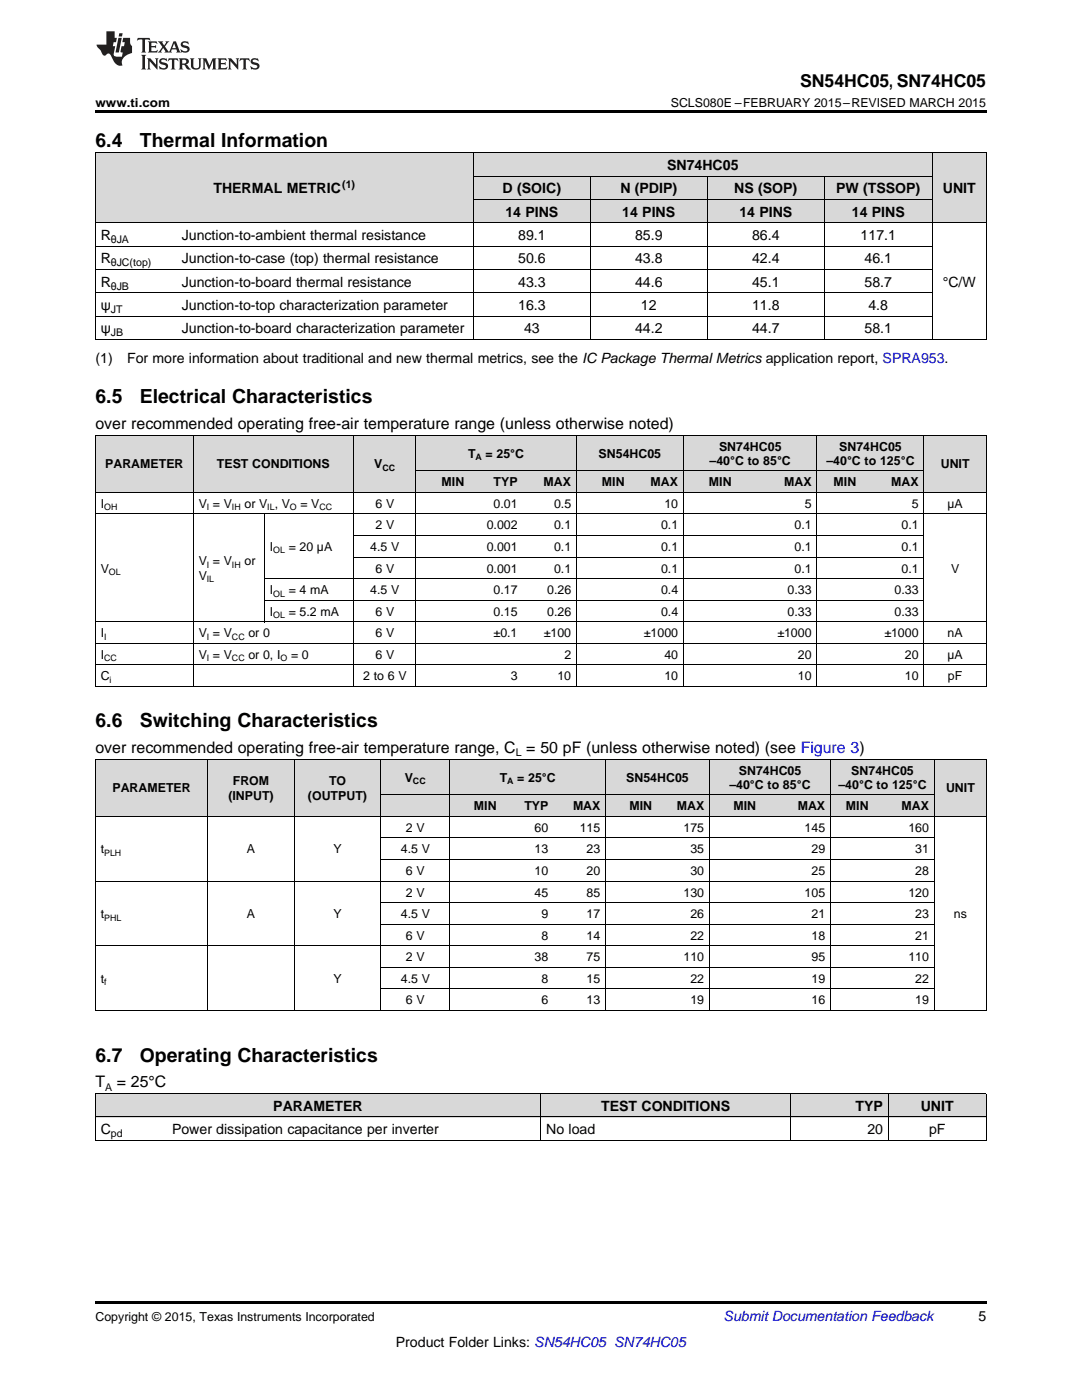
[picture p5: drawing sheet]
<svg xmlns="http://www.w3.org/2000/svg" width="216mm" height="279mm" viewBox="0 0 216 279" stroke-linecap="round" stroke-linejoin="round" font-family="sans-serif">
<g fill="#d8d8d8">
<path d="M19 218.3h14.3v4.7h-14.3z"/>
<path d="M33.3 218.3h74.6v4.7h-74.6z"/>
<path d="M107.9 218.3h49.8v4.7h-49.8z"/>
<path d="M157.7 218.3h19.6v4.7h-19.6z"/>
<path d="M177.3 218.3h19.5v4.7h-19.5z"/>
<path d="M19 151.6h22.5v11.4h-22.5z"/>
<path d="M41.5 151.6h17.2v11.4h-17.2z"/>
<path d="M58.7 151.6h17.3v11.4h-17.3z"/>
<path d="M76 158.7h13.8v4.3h-13.8z"/>
<path d="M89.8 158.7h10.4v4.3h-10.4z"/>
<path d="M100.2 158.7h10.3v4.3h-10.3z"/>
<path d="M110.5 158.7h10.4v4.3h-10.4z"/>
<path d="M120.9 158.7h10.3v4.3h-10.3z"/>
<path d="M131.2 158.7h10.4v4.3h-10.4z"/>
<path d="M141.6 158.7h10.3v4.3h-10.3z"/>
<path d="M151.9 158.7h13.9v4.3h-13.9z"/>
<path d="M165.8 158.7h8.6v4.3h-8.6z"/>
<path d="M174.4 158.7h12.1v4.3h-12.1z"/>
<path d="M186.5 151.6h10.3v11.4h-10.3z"/>
<path d="M76 151.6h13.8v7.1h-13.8z"/>
<path d="M89.8 151.6h10.4v7.1h-10.4z"/>
<path d="M100.2 151.6h10.3v7.1h-10.3z"/>
<path d="M110.5 151.6h10.4v7.1h-10.4z"/>
<path d="M120.9 151.6h10.3v7.1h-10.3z"/>
<path d="M131.2 151.6h10.4v7.1h-10.4z"/>
<path d="M141.6 151.6h10.3v7.1h-10.3z"/>
<path d="M151.9 151.6h13.9v7.1h-13.9z"/>
<path d="M165.8 151.6h8.6v7.1h-8.6z"/>
<path d="M174.4 151.6h12.1v7.1h-12.1z"/>
<path d="M19 86.9h19.6v11.4h-19.6z"/>
<path d="M38.6 86.9h14.2v11.4h-14.2z"/>
<path d="M52.8 86.9h17.8v11.4h-17.8z"/>
<path d="M70.6 86.9h12.4v11.4h-12.4z"/>
<path d="M83 94h10.7v4.3h-10.7z"/>
<path d="M93.7 94h10.7v4.3h-10.7z"/>
<path d="M104.4 94h10.6v4.3h-10.6z"/>
<path d="M115 94h10.7v4.3h-10.7z"/>
<path d="M125.7 94h10.7v4.3h-10.7z"/>
<path d="M136.4 94h10.6v4.3h-10.6z"/>
<path d="M147 94h16.1v4.3h-16.1z"/>
<path d="M163.1 94h8.8v4.3h-8.8z"/>
<path d="M171.9 94h12.5v4.3h-12.5z"/>
<path d="M184.4 86.9h12.4v11.4h-12.4z"/>
<path d="M83 86.9h10.7v7.1h-10.7z"/>
<path d="M93.7 86.9h10.7v7.1h-10.7z"/>
<path d="M104.4 86.9h10.6v7.1h-10.6z"/>
<path d="M115 86.9h10.7v7.1h-10.7z"/>
<path d="M125.7 86.9h10.7v7.1h-10.7z"/>
<path d="M136.4 86.9h10.6v7.1h-10.6z"/>
<path d="M147 86.9h16.1v7.1h-16.1z"/>
<path d="M163.1 86.9h8.8v7.1h-8.8z"/>
<path d="M171.9 86.9h12.5v7.1h-12.5z"/>
<path d="M19 30.6h16.2v13.9h-16.2z"/>
<path d="M35.2 30.6h59.3v13.9h-59.3z"/>
<path d="M94.5 39.9h23.3v4.6h-23.3z"/>
<path d="M117.8 39.9h23.3v4.6h-23.3z"/>
<path d="M141.1 39.9h23.4v4.6h-23.4z"/>
<path d="M164.5 39.9h21.6v4.6h-21.6z"/>
<path d="M186.1 30.6h10.7v13.9h-10.7z"/>
<path d="M94.5 35.2h23.3v4.7h-23.3z"/>
<path d="M117.8 35.2h23.3v4.7h-23.3z"/>
<path d="M141.1 35.2h23.4v4.7h-23.4z"/>
<path d="M164.5 35.2h21.6v4.7h-21.6z"/>
<path d="M94.5 30.6h23.3v4.6h-23.3z"/>
<path d="M117.8 30.6h23.3v4.6h-23.3z"/>
<path d="M141.1 30.6h23.4v4.6h-23.4z"/>
<path d="M164.5 30.6h21.6v4.6h-21.6z"/>
</g>
<g fill="#000">
<path d="M19 22h177.8v.5h-177.8zM19 67.8h.2zM94.4 67.8h.1zM117.7 67.8h.1zM141 67.8h.1zM164.4 67.8h.1zM185.9 67.8h.2zM196.7 67.8h.1zM19 137l.2 .1zM52.7 137l.1 .1zM70.5 137l.1 .1zM82.9 137l.1 .1z"/>
<path d="M114.9 137l.1 .1zM136.3 137l.1 .1zM146.9 137l.1 .1zM162.9 137l.2 .1zM171.8 137l.1 .1zM184.3 137l.1 .1zM196.7 137l.1 .1zM19 201.7h.2zM58.6 201.7h.1zM75.9 201.7h.1zM89.7 201.7h.1zM120.8 201.7h.1z"/>
<path d="M131.1 201.7h.1zM141.5 201.7h.1zM151.8 201.7h.1zM165.7 201.7h.1zM174.3 201.7h.1zM186.4 201.7h.1zM196.7 201.7h.1zM19 259.7h177.8v.5h-177.8z"/>
</g>
<g fill="none" stroke="#000" stroke-width=".2">
<path d="M19 30.5h177.8M19.1 30.5v37.3M94.4 30.5v37.3M94.5 39.8h91.5M94.5 35.2h91.6M117.7 35.2v32.6M141.1 35.2v32.6M164.4 35.2v32.6M186 30.5v37.3M196.8 30.5v37.3M19 58.4h167M19 53.8h167"/>
<path d="M19 49.1h167M19 44.5h177.8M19 67.8h177.8M19 63.1h167M19 86.8l177.8 .1v50.2M19 98.3h177.8M19.1 86.9v50.2M38.5 86.9v50.2M70.5 86.9v50.2M83 86.9v50.2M83 94h101.4M115 86.9v50.2"/>
<path d="M136.3 86.9v50.2M163 86.9v50.2M184.3 86.9v50.2M19 102.6h177.8M52.8 102.6v21.5M52.8 119.8h131.6M52.8 115.5h131.6M70.6 111.2h113.8M70.6 106.9h113.8M19 137h177.8M19 132.7h177.8M19 128.4h177.8"/>
<path d="M19 124.1h177.8M19 151.5h177.8M19.1 151.5v50.2M41.4 151.5v50.2M58.7 151.5v50.2M75.9 151.5v50.2M76 158.6h110.5M89.8 151.5v50.2M120.8 151.5v50.2M141.6 151.5v50.2M165.7 151.5v50.2M186.4 151.5v50.2"/>
<path d="M196.8 151.5v50.2M19 175.8h167.4M19 162.9h177.8M76 171.5h110.4M76 167.2h110.4M19 188.8h167.4M76 197.4h110.4M76 193.1h110.4M76 184.4h110.4M76 180.1h110.4M19 218.2h177.8M19 201.7h177.8"/>
<path d="M19.1 218.3v9.3M107.9 218.3v9.3M157.7 218.3v9.3M177.2 218.3v9.3M196.8 218.3v9.3M19 227.6h177.8M19 222.9h177.8"/>
</g>
<g fill="#231f20">
<path d="M27.5 7.6l-.1 .5 .4-.2h.6v.1v2.1l-.2 .4h1l-.3-.4v-2.1l.1-.1h.5l.5 .2-.2-.5zM29.5 8.3l.2 .3v1.5l-.2 .4h1.8l.2-.6a1.04 1.04 0 0 1-1.3 .2v-.7h.6l.3 .2v-.6l-.3 .2h-.6v-.6l.8-.1 .4 .3-.2-.5zM31.5 8.3l.9 1.1-.9 1.1h.8l-.2-.2 .5-.7 .4 .7-.2 .2h1.5l-.1-.2 .1-.4h.9l.1 .4-.2 .2h1l-.3-.3-.7-1.9h-.5l-.9 2-.8-1 .9-1h-.8l.1 .3-.3 .5-.4-.6 .2-.2zM34.7 8.6l.4 1h-.7zM36.3 8.4a.63 .63 0 0 0-.2 .7 .63 .63 0 0 0 .6 .4l.6 .2 .1 .2a.75 .75 0 0 1-.7 .4 .75 .75 0 0 1-.6-.5l.1 .7 .1-.1a1.11 1.11 0 0 0 1.5-.6 1.13 1.13 0 0 0-1.2-.8l-.1-.4a1.04 1.04 0 0 1 1.2 .2l-.2-.5-.1 .1-.5-.2zM28.2 10.9l.2 .4v2.2l-.2 .4h1l-.3-.4v-2.2l.3-.4zM29.3 11.6l.3 .4v1.5l-.3 .4h.8l-.2-.4v-1.3l1.5 1.7v-1.9l.2-.4h-.7l.2 .4v.9l-1.1-1.3zM32 11.8a.62 .62 0 0 0-.2 .7 .62 .62 0 0 0 .6 .4l.6 .1 .1 .3a.76 .76 0 0 1-.7 .3 .76 .76 0 0 1-.6-.4l.1 .7 .1-.1a1.11 1.11 0 0 0 1.5-.6 1.13 1.13 0 0 0-1.2-.8l-.1-.4a1.04 1.04 0 0 1 1.2 .2l-.2-.6-.1 .1-.5-.1zM33.7 11.6l-.2 .6a.61 .61 0 0 1 .8-.3v1.6l-.2 .4h.9l-.2-.4v-1.6a.63 .63 0 0 1 .8 .3l-.2-.6zM35.6 11.6l.3 .4v1.5l-.3 .4h1l-.2-.2v-.8l.5 .2a.76 .76 0 0 0 1.2 .7l-1-1a.58 .58 0 0 0 .6-.5 .58 .58 0 0 0-.5-.6zM36.4 11.9h.1a.45 .45 0 0 1 .5 .1 .45 .45 0 0 1 .1 .5l-.7 .2zM37.9 11.6l.2 .2a2.17 2.17 0 0 0 .3 1.9 .99 .99 0 0 0 1.6-.6v-1.1l.2-.4h-.7l.2 .2a1.92 1.92 0 0 1-.2 1.8 .6 .6 0 0 1-.9-.5v-1.1l.2-.4zM40.4 11.6l.2 .4v1.5l-.2 .4h.7l-.2-.4v-1.4l.8 1.8 .8-1.8v1.4l-.2 .4h.9l-.2-.4v-1.5l.2-.4h-.8l-.6 1.5-.6-1.5zM43.4 11.6l.2 .4v1.5l-.2 .4h1.8l.2-.6a1.04 1.04 0 0 1-1.3 .1v-.6h.5l.4 .2v-.6l-.4 .2h-.5v-.7h.8l.3 .3-.1-.6zM45.5 11.6l.2 .4v1.5l-.2 .4h.7l-.2-.4v-1.3l1.5 1.7v-1.9l.2-.4h-.7l.2 .4v.9l-1.1-1.3zM47.9 11.6l-.1 .6a.61 .61 0 0 1 .8-.3v1.6l-.3 .4h1l-.3-.4 .1-1.6a.63 .63 0 0 1 .7 .3l-.1-.6zM50.2 11.8a.62 .62 0 0 0-.2 .7 .62 .62 0 0 0 .6 .4l.6 .1 .2 .3a.76 .76 0 0 1-.8 .3 .76 .76 0 0 1-.6-.4l.1 .7 .2-.1a1.11 1.11 0 0 0 1.5-.6 1.13 1.13 0 0 0-1.3-.8l-.1-.4a1.04 1.04 0 0 1 1.2 .2l-.1-.6-.2 .1-.5-.1z"/>
<path d="M21.2 6.3v2.6h-1.9l.1 .4 .7 .9a.91 .91 0 0 0 1 .8 .56 .56 0 0 1 .5-.3 .56 .56 0 0 1 .5 .3l.4 .8a1.53 1.53 0 0 0 1.9 1.2 1.54 1.54 0 0 1 1-2.1l.9-.3v-1.4a1.52 1.52 0 0 1-.3-1.6h-1.4l-.2 .8h.5l-.2 .8h-.4l-.2 1v.2l.4 .1-.2 .8a1.93 1.93 0 0 1-1.6-.3l.3-1.8h-.5l.2-.8h.4l.2-.8h-.4v-1.3zM23.6 7.6l-.6 2.9h.7l.6-2.9zM23.8 6.6l-.1 .7h.6l.2-.7z"/>
</g>
<g font-size="3.9">
<text x="19" y="29.3">6.4</text>
<text x="27.9" y="29.3">Thermal Information</text>
<text x="19" y="80.5">6.5</text>
<text x="27.9" y="80.5">Electrical Characteristics</text>
<text x="19" y="145.1">6.6</text>
<text x="27.9" y="145.1">Switching Characteristics</text>
<text x="19" y="211.9">6.7</text>
<text x="27.9" y="211.9">Operating Characteristics</text>
</g>
<text font-size="3.5" x="159.6" y="17.3">SN54HC05, SN74HC05</text>
<g font-size="3.2">
<text x="19" y="85.6">over recommended operating free-air temperature range (unless otherwise noted)</text>
<text x="19" y="150.3">over recommended operating free-air temperature range, C = 50 pF (unless otherwise noted) (see Figure 3)</text>
<text x="19" y="217">T</text>
<text x="23.3" y="217">= 25°C</text>
</g>
<g font-size="2.8">
<text x="133.1" y="33.9">SN74HC05</text>
<text x="42.6" y="38.6">THERMAL METRIC</text>
<text x="100.3" y="38.6">D (SOIC)</text>
<text x="123.8" y="38.6">N (PDIP)</text>
<text x="146.5" y="38.6">NS (SOP)</text>
<text x="166.8" y="38.6">PW (TSSOP)</text>
<text x="188.1" y="38.6">UNIT</text>
<text x="20.1" y="47.9">R</text>
<text x="36.3" y="47.9">Junction-to-ambient thermal resistance</text>
<text x="100.9" y="43.3">14 PINS</text>
<text x="103.4" y="47.9">89.1</text>
<text x="124.2" y="43.3">14 PINS</text>
<text x="126.7" y="47.9">85.9</text>
<text x="147.5" y="43.3">14 PINS</text>
<text x="150.1" y="47.9">86.4</text>
<text x="170" y="43.3">14 PINS</text>
<text x="171.7" y="47.9">117.1</text>
<text x="20.1" y="52.6">R</text>
<text x="36.3" y="52.6">Junction-to-case (top) thermal resistance</text>
<text x="103.4" y="52.6">50.6</text>
<text x="126.7" y="52.6">43.8</text>
<text x="150.1" y="52.6">42.4</text>
<text x="172.5" y="52.6">46.1</text>
<text x="20.1" y="57.2">R</text>
<text x="36.3" y="57.2">Junction-to-board thermal resistance</text>
<text x="103.4" y="57.2">43.3</text>
<text x="126.7" y="57.2">44.6</text>
<text x="150.1" y="57.2">45.1</text>
<text x="172.5" y="57.2">58.7</text>
<text x="188.1" y="57.2">°C/W</text>
<text x="20.1" y="61.9">ψ</text>
<text x="36.3" y="61.9">Junction-to-top characterization parameter</text>
<text x="103.4" y="61.9">16.3</text>
<text x="127.9" y="61.9">12</text>
<text x="150.1" y="61.9">11.8</text>
<text x="173.3" y="61.9">4.8</text>
<text x="20.1" y="66.5">ψ</text>
<text x="36.3" y="66.5">Junction-to-board characterization parameter</text>
<text x="104.6" y="66.5">43</text>
<text x="126.7" y="66.5">44.2</text>
<text x="150.1" y="66.5">44.7</text>
<text x="172.5" y="66.5">58.1</text>
<text x="19" y="72.4">(1)</text>
<text x="25.4" y="72.4">For more information about traditional and new thermal metrics, see the IC Package Thermal Metrics application report, SPRA953.</text>
<text x="54.5" y="221.7">PARAMETER</text>
<text x="119.9" y="221.7">TEST CONDITIONS</text>
<text x="170.7" y="221.7">TYP</text>
<text x="183.7" y="221.7">UNIT</text>
<text x="20.1" y="226.3">C</text>
<text x="34.3" y="226.3">Power dissipation capacitance per inverter</text>
<text x="109" y="226.3">No load</text>
<text x="173.1" y="226.3">20</text>
<text x="185.4" y="226.3">pF</text>
<text x="195.3" y="263.6">5</text>
<text x="79" y="268.9">Product Folder Links: SN54HC05 SN74HC05</text>
</g>
<text font-size="2.8" fill="#0000c8" x="144.4" y="263.6">Submit Documentation Feedback</text>
<g font-size="2.5">
<text x="19" y="21.4">www.ti.com</text>
<text x="133.8" y="21.4">SCLS080E –FEBRUARY 2015–REVISED MARCH 2015</text>
<text x="143.5" y="89.9">SN74HC05</text>
<text x="167.5" y="89.9">SN74HC05</text>
<text x="21" y="93.5">PARAMETER</text>
<text x="43.3" y="93.5">TEST CONDITIONS</text>
<text x="74.7" y="93.5">V</text>
<text x="93.4" y="91.3">T</text>
<text x="96.9" y="91.3">= 25°C</text>
<text x="119.5" y="91.3">SN54HC05</text>
<text x="141.6" y="92.7">–40°C to 85°C</text>
<text x="164.9" y="92.7">–40°C</text>
<text x="172.5" y="92.7">to 125°C</text>
<text x="187.7" y="93.5">UNIT</text>
<text x="20.1" y="101.4">I</text>
<text x="39.7" y="101.4">V = V</text>
<text x="48.8" y="101.4">or V , V</text>
<text x="59.9" y="101.4">= V</text>
<text x="74.9" y="101.4">6 V</text>
<text x="88.1" y="97">MIN</text>
<text x="98.5" y="97">TYP</text>
<text x="98.5" y="101.4">0.01</text>
<text x="108.5" y="97">MAX</text>
<text x="110.6" y="101.4">0.5</text>
<text x="120.1" y="97">MIN</text>
<text x="129.8" y="97">MAX</text>
<text x="132.6" y="101.4">10</text>
<text x="141.5" y="97">MIN</text>
<text x="156.5" y="97">MAX</text>
<text x="160.6" y="101.4">5</text>
<text x="166.3" y="97">MIN</text>
<text x="177.8" y="97">MAX</text>
<text x="181.9" y="101.4">5</text>
<text x="189.1" y="101.4">µA</text>
<text x="74.9" y="105.7">2 V</text>
<text x="97.1" y="105.7">0.002</text>
<text x="110.6" y="105.7">0.1</text>
<text x="131.9" y="105.7">0.1</text>
<text x="158.5" y="105.7">0.1</text>
<text x="179.9" y="105.7">0.1</text>
<text x="39.7" y="112.9">V = V</text>
<text x="48.8" y="112.9">or</text>
<text x="53.9" y="110">I</text>
<text x="57.6" y="110">= 20 µA</text>
<text x="73.9" y="110">4.5 V</text>
<text x="97.1" y="110">0.001</text>
<text x="110.6" y="110">0.1</text>
<text x="131.9" y="110">0.1</text>
<text x="158.5" y="110">0.1</text>
<text x="179.9" y="110">0.1</text>
<text x="20.1" y="114.3">V</text>
<text x="39.7" y="115.7">V</text>
<text x="53.9" y="118.6">I</text>
<text x="57.6" y="118.6">= 4 mA</text>
<text x="73.9" y="118.6">4.5 V</text>
<text x="74.9" y="114.3">6 V</text>
<text x="97.1" y="114.3">0.001</text>
<text x="98.5" y="118.6">0.17</text>
<text x="109.2" y="118.6">0.26</text>
<text x="110.6" y="114.3">0.1</text>
<text x="131.9" y="114.3">0.1</text>
<text x="131.9" y="118.6">0.4</text>
<text x="157.2" y="118.6">0.33</text>
<text x="158.5" y="114.3">0.1</text>
<text x="178.5" y="118.6">0.33</text>
<text x="179.9" y="114.3">0.1</text>
<text x="189.8" y="114.3">V</text>
<text x="53.9" y="122.9">I</text>
<text x="57.6" y="122.9">= 5.2 mA</text>
<text x="74.9" y="122.9">6 V</text>
<text x="98.5" y="122.9">0.15</text>
<text x="109.2" y="122.9">0.26</text>
<text x="131.9" y="122.9">0.4</text>
<text x="157.2" y="122.9">0.33</text>
<text x="178.5" y="122.9">0.33</text>
<text x="20.1" y="127.2">I</text>
<text x="20.1" y="131.5">I</text>
<text x="39.7" y="127.2">V = V</text>
<text x="39.7" y="131.5">V = V</text>
<text x="49.6" y="127.2">or 0</text>
<text x="49.6" y="131.5">or 0, I</text>
<text x="58.1" y="131.5">= 0</text>
<text x="74.9" y="127.2">6 V</text>
<text x="74.9" y="131.5">6 V</text>
<text x="98.5" y="127.2">±0.1</text>
<text x="108.5" y="127.2">±100</text>
<text x="112.6" y="131.5">2</text>
<text x="128.5" y="127.2">±1000</text>
<text x="132.6" y="131.5">40</text>
<text x="155.1" y="127.2">±1000</text>
<text x="159.2" y="131.5">20</text>
<text x="176.5" y="127.2">±1000</text>
<text x="180.6" y="131.5">20</text>
<text x="189.1" y="131.5">µA</text>
<text x="189.1" y="127.2">nA</text>
<text x="20.1" y="135.8">C</text>
<text x="72.5" y="135.8">2 to 6 V</text>
<text x="101.9" y="135.8">3</text>
<text x="111.2" y="135.8">10</text>
<text x="132.6" y="135.8">10</text>
<text x="159.2" y="135.8">10</text>
<text x="180.6" y="135.8">10</text>
<text x="189.2" y="135.8">pF</text>
<text x="80.8" y="156">V</text>
<text x="99.7" y="156">T</text>
<text x="103.2" y="156">= 25°C</text>
<text x="125" y="156">SN54HC05</text>
<text x="147.4" y="154.6">SN74HC05</text>
<text x="169.9" y="154.6">SN74HC05</text>
<text x="22.4" y="158.2">PARAMETER</text>
<text x="45.6" y="159.6">(INPUT)</text>
<text x="46.5" y="156.7">FROM</text>
<text x="61.5" y="159.6">(OUTPUT)</text>
<text x="65.7" y="156.7">TO</text>
<text x="94.6" y="161.7">MIN</text>
<text x="104.6" y="161.7">TYP</text>
<text x="114.3" y="161.7">MAX</text>
<text x="125.6" y="161.7">MIN</text>
<text x="135" y="161.7">MAX</text>
<text x="145.6" y="157.4">–40°C</text>
<text x="146.4" y="161.7">MIN</text>
<text x="153.2" y="157.4">to 85°C</text>
<text x="159.2" y="161.7">MAX</text>
<text x="167.3" y="157.4">–40°C</text>
<text x="168.8" y="161.7">MIN</text>
<text x="174.9" y="157.4">to 125°C</text>
<text x="179.9" y="161.7">MAX</text>
<text x="188.8" y="158.2">UNIT</text>
<text x="81" y="166">2 V</text>
<text x="106.7" y="166">60</text>
<text x="115.7" y="166">115</text>
<text x="136.4" y="166">175</text>
<text x="160.5" y="166">145</text>
<text x="181.3" y="166">160</text>
<text x="20.1" y="170.3">t</text>
<text x="49.3" y="170.3">A</text>
<text x="66.5" y="170.3">Y</text>
<text x="80" y="170.3">4.5 V</text>
<text x="106.7" y="170.3">13</text>
<text x="117.1" y="170.3">23</text>
<text x="137.8" y="170.3">35</text>
<text x="161.9" y="170.3">29</text>
<text x="182.6" y="170.3">31</text>
<text x="81" y="174.6">6 V</text>
<text x="81" y="178.9">2 V</text>
<text x="106.7" y="174.6">10</text>
<text x="106.7" y="178.9">45</text>
<text x="117.1" y="174.6">20</text>
<text x="117.1" y="178.9">85</text>
<text x="136.4" y="178.9">130</text>
<text x="137.8" y="174.6">30</text>
<text x="160.5" y="178.9">105</text>
<text x="161.9" y="174.6">25</text>
<text x="181.3" y="178.9">120</text>
<text x="182.6" y="174.6">28</text>
<text x="20.1" y="183.2">t</text>
<text x="49.3" y="183.2">A</text>
<text x="66.5" y="183.2">Y</text>
<text x="80" y="183.2">4.5 V</text>
<text x="108.1" y="183.2">9</text>
<text x="117.1" y="183.2">17</text>
<text x="137.8" y="183.2">26</text>
<text x="161.9" y="183.2">21</text>
<text x="182.6" y="183.2">23</text>
<text x="190.3" y="183.2">ns</text>
<text x="81" y="187.5">6 V</text>
<text x="81" y="191.8">2 V</text>
<text x="106.7" y="191.8">38</text>
<text x="108.1" y="187.5">8</text>
<text x="117.1" y="187.5">14</text>
<text x="117.1" y="191.8">75</text>
<text x="136.4" y="191.8">110</text>
<text x="137.8" y="187.5">22</text>
<text x="161.9" y="187.5">18</text>
<text x="161.9" y="191.8">95</text>
<text x="181.3" y="191.8">110</text>
<text x="182.6" y="187.5">21</text>
<text x="20.1" y="196.1">t</text>
<text x="66.5" y="196.1">Y</text>
<text x="80" y="196.1">4.5 V</text>
<text x="108.1" y="196.1">8</text>
<text x="117.1" y="196.1">15</text>
<text x="137.8" y="196.1">22</text>
<text x="161.9" y="196.1">19</text>
<text x="182.6" y="196.1">22</text>
<text x="81" y="200.4">6 V</text>
<text x="108.1" y="200.4">6</text>
<text x="117.1" y="200.4">13</text>
<text x="137.8" y="200.4">19</text>
<text x="161.9" y="200.4">16</text>
<text x="182.6" y="200.4">19</text>
<text x="19" y="263.6">Copyright © 2015, Texas Instruments Incorporated</text>
</g>
<g font-size="2.1">
<text x="68.3" y="37.5">(1)</text>
<text x="22.1" y="48.5">θJA</text>
<text x="22.1" y="53.1">θJC(top)</text>
<text x="22.1" y="57.8">θJB</text>
<text x="22.1" y="62.4">JT</text>
<text x="22.1" y="67.1">JB</text>
<text x="102.9" y="150.9">L</text>
<text x="21" y="217.7">A</text>
<text x="22.1" y="226.9">pd</text>
</g>
<g font-size="1.8">
<text x="76.3" y="94">CC</text>
<text x="94.9" y="91.8">A</text>
<text x="20.8" y="101.8">OH</text>
<text x="41.3" y="101.8">I</text>
<text x="46.3" y="101.8">IH</text>
<text x="53.3" y="101.8">IL</text>
<text x="57.9" y="101.8">O</text>
<text x="63.7" y="101.8">CC</text>
<text x="41.3" y="113.3">I</text>
<text x="46.3" y="113.3">IH</text>
<text x="54.5" y="110.5">OL</text>
<text x="21.7" y="114.8">OL</text>
<text x="41.3" y="116.2">IL</text>
<text x="54.5" y="119.1">OL</text>
<text x="54.5" y="123.4">OL</text>
<text x="20.8" y="127.7">I</text>
<text x="20.8" y="132">CC</text>
<text x="41.3" y="127.7">I</text>
<text x="41.3" y="132">I</text>
<text x="46.3" y="127.7">CC</text>
<text x="46.3" y="132">CC</text>
<text x="56" y="132">O</text>
<text x="21.9" y="136.3">i</text>
<text x="82.4" y="156.5">CC</text>
<text x="101.2" y="156.5">A</text>
<text x="20.8" y="170.8">PLH</text>
<text x="20.8" y="183.7">PHL</text>
<text x="20.8" y="196.6">f</text>
</g>
</svg>
